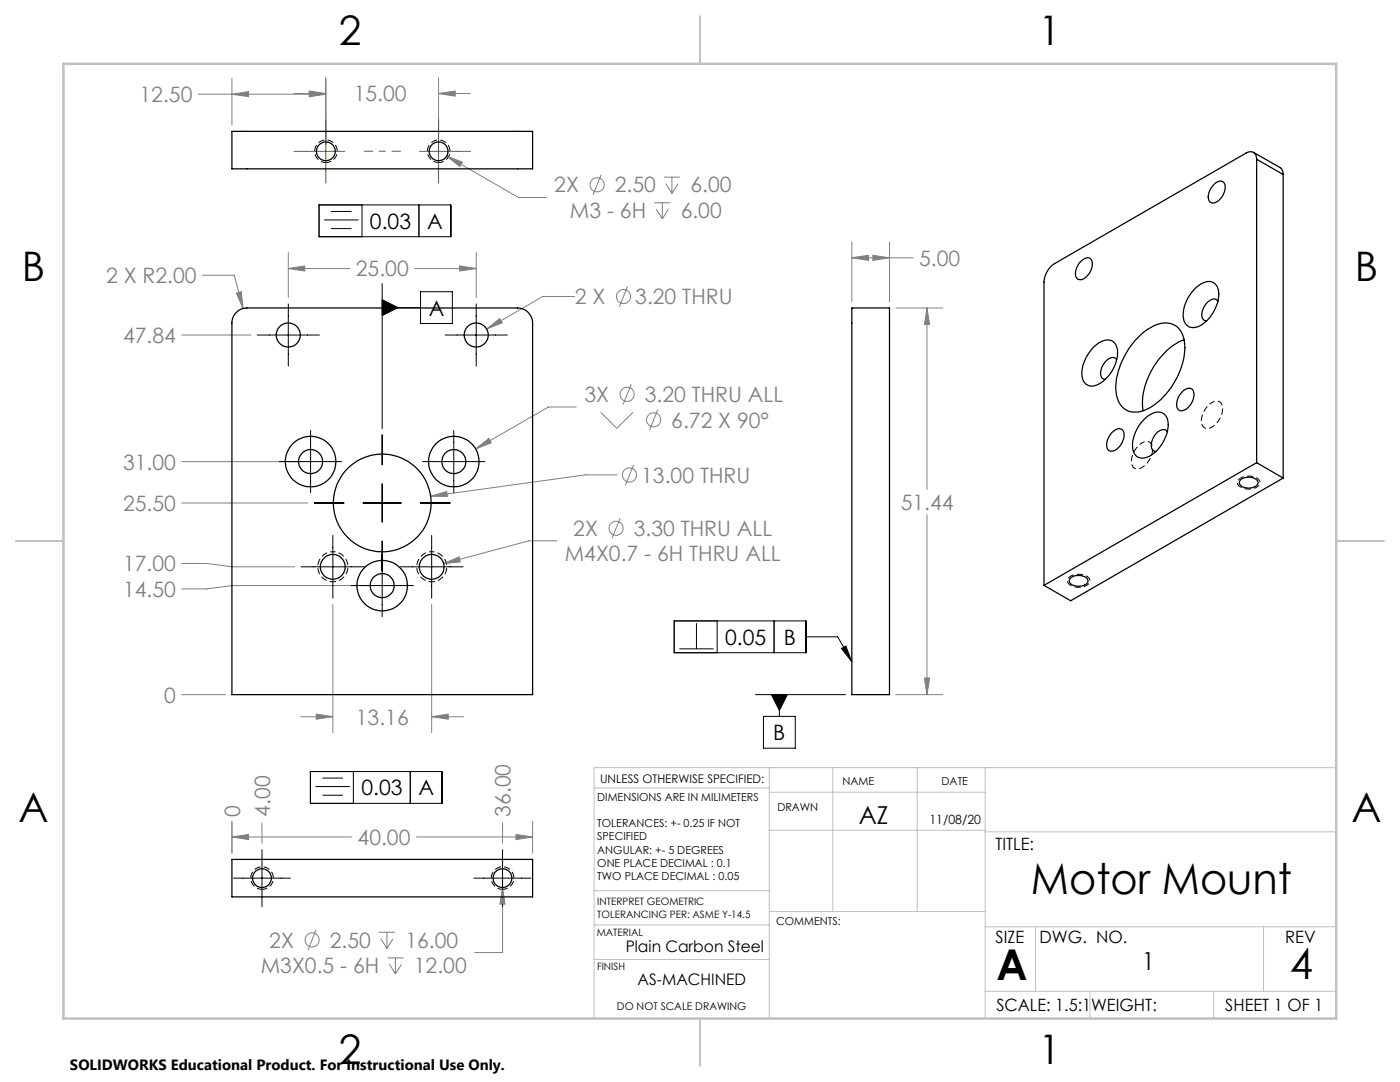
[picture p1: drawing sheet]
<svg xmlns="http://www.w3.org/2000/svg" width="279mm" height="216mm" viewBox="0 0 279 216" stroke-linecap="round" stroke-linejoin="round" font-family="sans-serif">
<g fill="none" stroke="#808080" stroke-width=".2">
<path d="M39.5 18.8h25.5M46.3 18.8l3.3-.5v1zM46.3 15.6v9.3M58.7 18.7h6.3M61.7 18.3l3.3 .5-3.3 .5zM61.7 18.2l3.3 .5-3.3 .5zM65 15.5v13.4M87.5 18.7l3.3-.5v1zM87.5 15.5v13.4M87.5 18.7h6.4M89.1 31.2l3.2 1.1-.5 .9zM89.1 31.2l14.4 8.2h5.5"/>
<path d="M120 34.9l-1.6 4M132.5 35.3h3.2M132.9 36.7l1.2 1.9M134.1 35.3v3.3M135.3 36.7l-1.2 1.9M40.4 54.9h6.3l1.8 6.7M47.2 58.5l1-.3 .3 3.4zM57.5 53.6l3.3-.5v1zM57.5 50.4v9M57.5 53.6h12.4M82.7 53.6h12.3M91.7 53.1l3.3 .5-3.3 .5z"/>
<path d="M95 50.4v9M114.7 59.2h-6.4l-11.2 6.5M125.2 57.2l-1.6 4M130.6 40.5h3.2M131 41.7l1.2 2M132.2 40.5v3.2M133.4 41.7l-1.2 2M170 51.4l3.3-.5v1.1zM170 48.3v11.9M170 51.4h12.2M174.2 50.9l3.3 .5-3.3 .6zM177.5 48.3v11.9"/>
<path d="M36.3 66.9h13.8M97.1 65.7l2.6-2.1 .5 .8zM126 76.7l-1.6 4M178.8 61.5h9.4M185 61.5l.5 3.2h-1zM185 61.5v36.1M36.3 92.1h24.4M85.9 99l3.2-.9 .2 1zM94.9 89.6l2.6-2.1 .5 .9zM115 81.2h-5.5l-14.6 8.4M119.9 82.3l3.2 3.2 3.2-3.2M123.2 94.8h-6.4l-30.9 4.2"/>
<path d="M126.4 92.8l-1.6 4M131.3 81.7l-1.7 4.1M36.3 112.4h5l5 .7h12.5M36.3 100.4h25.2M75 116.8h-28.7l-5 .7h-5M88.5 112.5l3.1-1.4 .3 1zM111.1 107.9h-5.5l-17.1 4.6M123.8 103.4l-1.7 4M185 102.7v35.9M36.3 138.6h8.7M66.4 120.6v25.6M86.1 120.6v25.6"/>
<path d="M178.8 138.6h9.4M184.5 135.3h1l-.5 3.3zM60 143h6.4M63.1 142.5l3.3 .5-3.3 .5zM86.1 143l3.4-.5v1zM86.1 143h6.4M46.3 167l3.3-.5v1zM46.3 163.8v6.4M46.3 167h23.9M52.3 164.2v4.1M83.1 167h23.2M100.3 164.2v4.1"/>
<path d="M100.3 177.1l.5 3.3h-1zM100.3 177.1v13h-5.6M103 166.5l3.3 .5-3.3 .5zM106.3 163.8v6.4M63.1 185.5l-1.6 4M75.6 186h3.2M76 187.3l1.2 2M77.2 186v3.3M77.3 191.1h3.2M77.7 192.4l1.2 1.9M78.4 187.3l-1.2 2M78.9 191.1v3.2"/>
<path d="M80.2 192.4l-1.3 1.9"/>
<circle cx="119.2" cy="36.9" r="1.41"/>
<circle cx="124.4" cy="59.2" r="1.4"/>
<circle cx="125.2" cy="78.7" r="1.41"/>
<circle cx="125.6" cy="94.8" r="1.42"/>
<circle cx="130.4" cy="83.8" r="1.42"/>
<circle cx="123" cy="105.4" r="1.4"/>
<circle cx="62.3" cy="187.5" r="1.41"/>
</g>
<g fill="none" stroke="#000" stroke-width=".2">
<path d="M63.7 40.9h26.3v6.3h-26.3zM64.7 43.9h6.8M66 42.2h4.2M66 45.6h4.2M72.2 40.9v6.3M76.3 59.8l3.1 1.6-3.1 1.6zM76.3 56.6v28.9M83.6 40.9v6.3M83.9 58.2h6.4v6.4h-6.4zM51.3 66.9h12.4M57.5 60.6v12.5M76.3 61.4h7.6"/>
<path d="M88.8 66.9h12.4M95 60.6v12.5M55.8 92.1h12.4M62 85.9v12.4M76.3 86.8v5.9M76.3 96.6v7.6M84.3 92.1h12.5M90.6 85.9v12.4M60.1 113.1h12.6M62.7 100.4h6M66.4 106.8v12.6M70.1 116.8h12.4"/>
<path d="M72.5 100.4h7.6M76.3 108v15M79.9 113.1h12.5M83.9 100.4h6M86.1 106.8v12.6M134.5 123.9h26.3v6.3h-26.3zM135.6 129.5h6.8M139 124.4v5.1M143.1 123.9v6.3M150.8 138.6h17.9M154 138.6h3.1l-1.6 3.2zM154.5 123.9v6.3"/>
<path d="M155.5 138.6v4.3M160.8 127.1h6.4l2.8 4.9M167.9 129.4l.9-.5 1.2 3.1zM61.9 154h26.3v6.3h-26.3zM63 157h6.8M64.3 155.3h4.1M64.3 158.7h4.1M70.5 154v6.3M81.9 154v6.3M152.4 142.9h6.3v6.4h-6.3zM46.6 175.2h11.4M52.3 169.5v11.4"/>
<path d="M94.6 175.2h11.4M100.3 169.5v11.4"/>
</g>
<path d="M227.9 88.4a4.2 4.2 0 0 0-1.9 4.5 1.4 1.4 0 0 0 2.3 .1 4.1 4.1 0 0 0 1.5-4.4 1.28 1.28 0 0 0-1.9-.2M241.9 80.3a4.2 4.2 0 0 0-2 4.6 1.4 1.4 0 0 0 2.3 .1 4.1 4.1 0 0 0 1.5-4.5 1.28 1.28 0 0 0-1.8-.2M250.8 97.2a3 3 0 0 1-3.8-.6 1.36 1.36 0 0 1 1.5-1.5 2.47 2.47 0 0 1 3 1.1l-.1 .5-.6 .5M66.4 110.1a3 3 0 0 0-2.6 4.4 3 3 0 0 0 5.1 .2 3 3 0 0 0-2.2-4.6h-.3M86.2 110.1a3 3 0 0 0-2.7 4.4 3 3 0 0 0 5.2 .2 3 3 0 0 0-2.3-4.6h-.2M216.9 116.8a3 3 0 0 1-3.8-.6 1.36 1.36 0 0 1 1.5-1.6 2.47 2.47 0 0 1 2.9 1.2l-.1 .5-.5 .5" fill="none" stroke="#000" stroke-width=".2" stroke-dasharray="1.3 .6" stroke-dashoffset=".7" stroke-linecap="butt"/>
<path d="M65 32.4a2.25 2.25 0 0 1-1.9-3.3 2.25 2.25 0 0 1 3.8-.2 2.25 2.25 0 0 1-1.6 3.5h-.3M87.5 32.4a2.25 2.25 0 0 1-1.9-3.3 2.25 2.25 0 0 1 3.8-.2 2.25 2.25 0 0 1-1.6 3.5h-.3M52.3 177.5a2.25 2.25 0 0 1-2-3.4 2.25 2.25 0 0 1 3.9-.1 2.25 2.25 0 0 1-1.7 3.4l-.2 .1M100.3 177.5a2.25 2.25 0 0 1-2-3.4 2.25 2.25 0 0 1 3.9-.1 2.25 2.25 0 0 1-1.7 3.4l-.2 .1" fill="none" stroke="#000" stroke-width=".2" stroke-dasharray="1.3 .6" stroke-dashoffset=".2" stroke-linecap="butt"/>
<g fill="none" stroke="#c0c0c0" stroke-width=".2">
<path d="M118.6 157.2h34.9M153.5 153.2v50M153.5 158.1h43.1M166.2 153.2v28.7M183.1 153.2v28.7M196.6 153.2v50M266.7 153.2h-148.1v50M118.6 177.7h35M153.5 165.7h43.1M196.6 166h70.1M118.6 191.5h34.9M118.6 184.6h35"/>
<path d="M153.6 181.9h43M196.6 197.8h70.1M196.6 184.9h70.1M206.7 184.9v12.9M217.5 197.8v5.4M242.2 197.8v5.4M252.2 184.9v12.9"/>
</g>
<path d="M139.7 3.2v9.5M3.1 107.9h9.6M266.7 107.9h9.5M139.7 203.2v9.6" fill="none" stroke="#c0c0c0" stroke-width=".25"/>
<path d="M12.7 12.7h254v190.5h-254z" fill="none" stroke="#c0c0c0" stroke-width=".5"/>
<path d="M72.7 30.2h7.2" fill="none" stroke="#808000" stroke-width=".2" stroke-dasharray="15.2 1.3 1.3 1.3" stroke-dashoffset="13.5"/>
<path d="M58.7 30.2h10.1M65 23.8v12.7M83.7 30.2h10.2M87.5 23.8v12.7" fill="none" stroke="#808000" stroke-width=".2"/>
<path d="M167.9 129.4l.9-.5 1.2 3.1zM154 138.6l1.5 3.2 1.6-3.2z" fill="#000"/>
<path d="M94.9 89.6l3.1-1.2-.5-.9zM88.5 112.5l3.4-.4-.3-1zM97.1 65.7l3.1-1.3-.5-.8zM85.9 99l3.4 .1-.2-1zM47.2 58.5l1.3 3.1-.3-3.4zM63.1 142.5l3.3 .5-3.3 .5zM86.1 143l3.4-.5v1zM57.5 53.6l3.3-.5v1zM91.7 53.1l3.3 .5-3.3 .5zM170 51.4l3.3-.5v1.1zM174.2 50.9l3.3 .5-3.3 .6zM185 61.5l.5 3.2h-1zM184.5 135.3h1l-.5 3.3zM100.3 177.1l-.5 3.3h1zM46.3 167l3.3-.5v1zM103 166.5l3.3 .5-3.3 .5zM89.1 31.2l2.7 2 .5-.9zM61.7 18.3l3.3 .5-3.3 .5zM46.3 18.8l3.3-.5v1zM61.7 18.2l3.3 .5-3.3 .5zM87.5 18.7l3.3-.5v1z" fill="#808080"/>
<path d="M76.3 59.8l3.1 1.6-3.1 1.6z" fill="#000"/>
<g fill="none" stroke="#000" stroke-width=".25">
<path d="M46.3 26.2h60v7.5h-60zM242.5 36.6a1.12 1.12 0 0 1 1.1-.5 1.12 1.12 0 0 1 .9 .8 3.4 3.4 0 0 1-2.3 3.6 1.09 1.09 0 0 1-1-1.6l.3-1zM250.2 30.4l5.3 3 .4 .5 .2 .9M250.8 31.8a1.3 1.3 0 0 0-.6-1.4 1.3 1.3 0 0 0-1.5 .2l-38.2 22a4.8 4.8 0 0 0-2.1 3.7v60.5M250.8 31.8v60.5M250.8 31.8l5.3 3M256.1 34.8v60.6M215.8 52a1.25 1.25 0 0 1 2-.2 3.2 3.2 0 0 1-2.3 4 1.22 1.22 0 0 1-.8-1.7l.4-1.1zM238.3 57.8a4 4 0 0 1 3.5-1.6 2.73 2.73 0 0 1 1.3 3.5 7.1 7.1 0 0 1-4.4 5.6 1.99 1.99 0 0 1-2.6-2 7.5 7.5 0 0 1 2.2-5.5zM47.2 62.3a2.79 2.79 0 0 1 2.1-.8h54a3 3 0 0 1 3 3v74.1h-60v-74.1a2.81 2.81 0 0 1 .9-2.2zM170 61.5h7.5v77.1h-7.5zM218.1 69.5a4.1 4.1 0 0 1 3.5-1.6 2.46 2.46 0 0 1 1.4 3 7.1 7.1 0 0 1-4.9 6.1 2.16 2.16 0 0 1-2.2-2.5 8.2 8.2 0 0 1 2.2-5z"/>
<path d="M222.8 71.8a1.2 1.2 0 0 0-2 .1 3 3 0 0 0-.9 3.5l.7 .3M226.6 67.8a9.7 9.7 0 0 1 5.6-3.3 3.7 3.7 0 0 1 4.2 3.6 14.7 14.7 0 0 1-7 13.3 4.5 4.5 0 0 1-5.4-.2 6.4 6.4 0 0 1-1.2-5.6 17 17 0 0 1 3.8-7.8zM236.1 78a1.22 1.22 0 0 1 2.1 .1 3.4 3.4 0 0 1-2.3 3.9 1.16 1.16 0 0 1-1.1-1.6l.4-1.1zM236.3 67.8a13.6 13.6 0 0 0-7.3 7.9 11.5 11.5 0 0 0-.9 6.3M243.1 60.1a1.05 1.05 0 0 0-1.8-.1 3.3 3.3 0 0 0-1.3 3.5 .76 .76 0 0 0 .8 .5M221.9 86.3a1.45 1.45 0 0 1 2.2-.4 3.3 3.3 0 0 1-2.2 4.1 1.13 1.13 0 0 1-1-1.6l.2-.7zM228.2 83.9a3.5 3.5 0 0 1 3.8-1.5 3.3 3.3 0 0 1 .9 3.9 7.3 7.3 0 0 1-4.3 5 1.96 1.96 0 0 1-2.6-2 7.4 7.4 0 0 1 2.2-5.4zM233 86.1a1.14 1.14 0 0 0-1.8 0 3.1 3.1 0 0 0-1.2 3.7l.7 .3M247.5 95.8a2.45 2.45 0 0 1 3.5 .3 1.27 1.27 0 0 1-1.4 1.3 2 2 0 0 1-2.3-1zM250.8 92.3l-42.4 24.5M250.8 92.3l5.3 3.1M256.1 95.4l-42.4 24.5-5.3-3.1"/>
<path d="M213.6 115.4a2.61 2.61 0 0 1 3.4 .1 1.03 1.03 0 0 1-1 1.4 2.09 2.09 0 0 1-2.6-.9zM46.3 171.5h60v7.5h-60z"/>
<circle cx="65" cy="30.2" r="1.88"/>
<circle cx="87.5" cy="30.2" r="1.88"/>
<circle cx="57.5" cy="66.8" r="2.4"/>
<circle cx="95" cy="66.9" r="2.4"/>
<circle cx="62" cy="92.1" r="2.4"/>
<circle cx="62" cy="92.1" r="5"/>
<circle cx="90.6" cy="92.1" r="2.4"/>
<circle cx="90.6" cy="92.1" r="5"/>
<circle cx="66.4" cy="113.1" r="2.48"/>
<circle cx="76.3" cy="116.9" r="2.39"/>
<circle cx="76.3" cy="116.9" r="5"/>
<circle cx="76.3" cy="100.3" r="9.8"/>
<circle cx="86.2" cy="113.1" r="2.48"/>
<circle cx="52.3" cy="175.2" r="1.88"/>
<circle cx="100.3" cy="175.2" r="1.88"/>
</g>
<g font-size="8.5">
<text x="205.8" y="178.3">Motor Mount</text>
<text x="198.9" y="195.5">A</text>
<text x="257.4" y="195.4">4</text>
</g>
<g font-size="8.1">
<text x="67.6" y="8.9">2</text>
<text x="207.3" y="8.9">1</text>
<text x="4.4" y="56.2">B</text>
<text x="270.4" y="56.2">B</text>
<text x="3.7" y="164.1">A</text>
<text x="269.7" y="164.1">A</text>
<text x="67.6" y="212.4">2</text>
<text x="207.3" y="212.4">1</text>
</g>
<g font-size="4.9">
<text x="171.4" y="164.4">AZ</text>
<text x="227.9" y="193.5">1</text>
</g>
<g font-size="4.2" fill="#808080">
<text x="27.8" y="20.4">12.50</text>
<text x="70.6" y="20.2">15.00</text>
<text x="110.6" y="38.4">2X</text>
<text x="122.7" y="38.4">2.50</text>
<text x="137.8" y="38.4">6.00</text>
<text x="113.7" y="43.5">M3 - 6H</text>
<text x="135.8" y="43.5">6.00</text>
<text x="183.4" y="53">5.00</text>
<text x="21.2" y="56.5">2 X R2.00</text>
<text x="71" y="55.2">25.00</text>
<text x="114.7" y="60.7">2 X</text>
<text x="126.8" y="60.7">3.20 THRU</text>
<text x="24.6" y="68.4">47.84</text>
<text x="116.6" y="80.2">3X</text>
<text x="128.7" y="80.2">3.20 THRU ALL</text>
<text x="134" y="85.3">6.72 X 90°</text>
<text x="24.6" y="93.7">31.00</text>
<text x="24.6" y="101.9">25.50</text>
<text x="128" y="96.3">13.00 THRU</text>
<text x="179.7" y="101.8">51.44</text>
<text x="114.4" y="106.9">2X</text>
<text x="126.5" y="106.9">3.30 THRU ALL</text>
<text x="112.7" y="112">M4X0.7 - 6H THRU ALL</text>
<text x="24.6" y="119.1">14.50</text>
<text x="24.6" y="114">17.00</text>
<text x="32.8" y="140.2">0</text>
<text x="71" y="144.6">13.16</text>
<text x="47.9" y="163" transform="rotate(-90 47.9 163)">0</text>
<text x="53.9" y="163" transform="rotate(-90 53.9 163)">4.00</text>
<text x="101.9" y="163" transform="rotate(-90 101.9 163)">36.00</text>
<text x="71.4" y="168.6">40.00</text>
<text x="53.7" y="189.1">2X</text>
<text x="65.8" y="189.1">2.50</text>
<text x="80.9" y="189.1">16.00</text>
<text x="52" y="194.2">M3X0.5 - 6H</text>
<text x="82.6" y="194.2">12.00</text>
</g>
<g font-size="4.2">
<text x="73.8" y="45.6">0.03</text>
<text x="85.2" y="45.6">A</text>
<text x="85.6" y="63">A</text>
<text x="144.7" y="128.7">0.05</text>
<text x="156.5" y="128.7">B</text>
<text x="154.3" y="147.7">B</text>
<text x="72.1" y="158.7">0.03</text>
<text x="83.5" y="158.7">A</text>
</g>
<g font-size="3.4">
<text x="198.7" y="169.7">TITLE:</text>
<text x="198.7" y="188.1">SIZE</text>
<text x="207.5" y="188.1">DWG. NO.</text>
<text x="256.5" y="188.2">REV</text>
<text x="198.8" y="201.7">SCALE: 1.5:1</text>
<text x="217.7" y="201.8">WEIGHT:</text>
<text x="244.5" y="201.7">SHEET 1 OF 1</text>
</g>
<g font-size="3.2">
<text x="124.9" y="190">Plain Carbon Steel</text>
<text x="127.3" y="196.6">AS-MACHINED</text>
</g>
<text font-size="3" x="14" y="213.5">SOLIDWORKS Educational Product. For Instructional Use Only.</text>
<text font-size="2.5" x="185.5" y="164.4">11/08/20</text>
<text font-size="2.4" x="119.8" y="156.2">UNLESS OTHERWISE SPECIFIED:</text>
<g font-size="2.2">
<text x="119.2" y="159.7">DIMENSIONS ARE IN MILIMETERS</text>
<text x="155.1" y="161.8">DRAWN</text>
<text x="168.2" y="156.7">NAME</text>
<text x="187.9" y="156.7">DATE</text>
<text x="119.2" y="165">TOLERANCES: +- 0.25 IF NOT</text>
<text x="119.2" y="167.7">SPECIFIED</text>
<text x="119.2" y="170.3">ANGULAR: +- 5 DEGREES</text>
<text x="119.2" y="173">ONE PLACE DECIMAL : 0.1</text>
<text x="119.2" y="175.6">TWO PLACE DECIMAL : 0.05</text>
<text x="154.9" y="184.6">COMMENTS:</text>
</g>
<text font-size="2.1" x="123.1" y="201.6">DO NOT SCALE DRAWING</text>
<g font-size="2">
<text x="119.2" y="180.6">INTERPRET GEOMETRIC</text>
<text x="119.2" y="183.1">TOLERANCING PER: ASME Y-14.5</text>
<text x="119.1" y="186.7">MATERIAL</text>
<text x="119.1" y="193.5">FINISH</text>
</g>
</svg>
